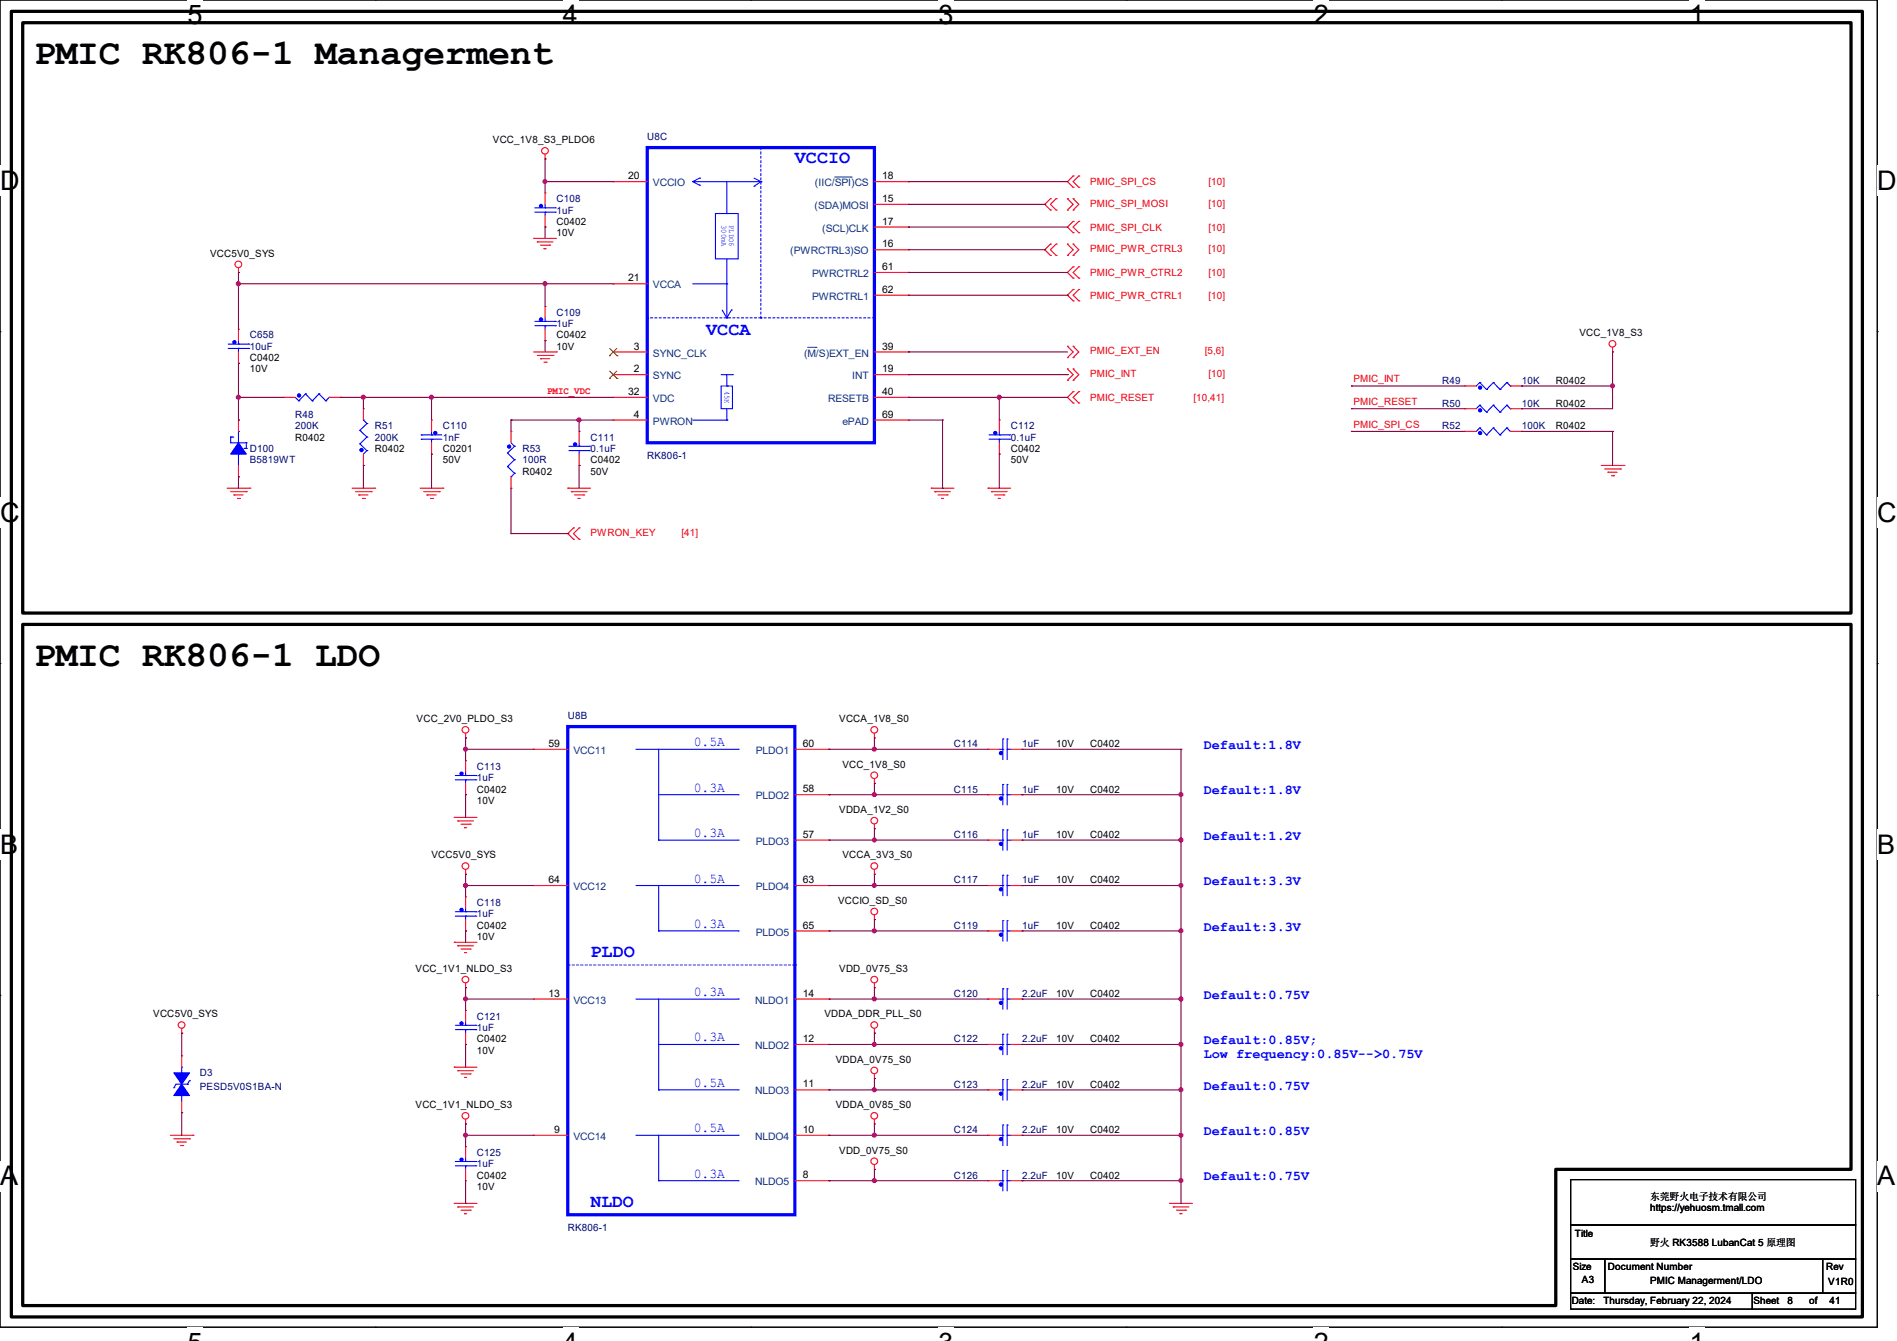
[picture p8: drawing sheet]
<svg xmlns="http://www.w3.org/2000/svg" width="297mm" height="210mm" viewBox="0 0 297 210" stroke-linecap="round" stroke-linejoin="round" font-family="sans-serif">
<path d="M0 0h293.9v207.9h-293.9z" fill="none" stroke="#000" stroke-width=".17"/>
<g fill="#fff">
<path d="M29.4 0h2.3v4.7h-2.3z"/>
<path d="M29.4 207.9h2.3v2.1h-2.3z"/>
</g>
<path d="M58.8 0h.1M58.8 207.9h.1" fill="none" stroke="#000" stroke-width=".17"/>
<g fill="#fff">
<path d="M88.1 0h2.4v4.7h-2.4z"/>
<path d="M88.1 207.9h2.4v2.1h-2.4z"/>
</g>
<path d="M117.6 0h.1M117.6 207.9h.1" fill="none" stroke="#000" stroke-width=".17"/>
<g fill="#fff">
<path d="M146.9 0h2.4v4.7h-2.4z"/>
<path d="M146.9 207.9h2.4v2.1h-2.4z"/>
</g>
<path d="M176.3 0h.1M176.3 207.9h.1" fill="none" stroke="#000" stroke-width=".17"/>
<g fill="#fff">
<path d="M205.7 0h2.4v4.7h-2.4z"/>
<path d="M205.7 207.9h2.4v2.1h-2.4z"/>
</g>
<path d="M235.1 0h.1M235.1 207.9h.1" fill="none" stroke="#000" stroke-width=".17"/>
<g fill="#fff">
<path d="M264.5 0h2.4v4.7h-2.4z"/>
<path d="M264.5 207.9h2.4v2.1h-2.4z"/>
<path d="M0 26h3v4.7h-3z"/>
<path d="M293.9 26h3.1v4.7h-3.1z"/>
<path d="M0 77.9h3v4.7h-3z"/>
<path d="M293.9 77.9h3.1v4.7h-3.1z"/>
</g>
<path d="M0 51.9h.1M293.9 51.9h.1" fill="none" stroke="#000" stroke-width=".17"/>
<g fill="#fff">
<path d="M0 129.9h2.8v4.7h-2.8z"/>
<path d="M293.9 129.9h2.9v4.7h-2.9z"/>
</g>
<path d="M0 103.9h.1M293.9 103.9h.1" fill="none" stroke="#000" stroke-width=".17"/>
<g fill="#fff">
<path d="M0 181.8h2.8v4.8h-2.8z"/>
<path d="M293.8 181.8h3v4.8h-3z"/>
</g>
<path d="M0 155.9h.1M293.9 155.9h.1M245.9 184.7h44.6v7.2h-44.6zM245.9 191.9h44.6v5.3h-44.6zM245.9 197.2h5.3v5.3h-5.3zM251.2 197.2h34.2v5.3h-34.2zM285.4 197.2h5.1v5.3h-5.1zM245.9 202.5h28.5v2.5h-28.5zM274.4 202.5h16.1v2.5h-16.1z" fill="none" stroke="#000" stroke-width=".17"/>
<path d="M1.8 1.8h289.8v204.4h-289.8zM3.6 3.6h286.2v92.4h-286.2zM3.6 97.8h286.2v85.3h-46.2v21.4h-240z" fill="none" stroke="#000" stroke-width=".51"/>
<g fill="none" stroke="#f00" stroke-width=".17">
<path d="M83.6 37.3h.1M83.6 37.3h3.5M84.1 37.9h.1M84.1 37.9h2.5M84.6 38.4h1.5M85.2 38.9h.1M85.2 38.9h.3M85.3 24.9h.1M85.3 30.2h.1M85.3 35.6h.1M85.3 24.2v.7M85.3 30.2v1.8"/>
<path d="M85.3 33.8v1.8M86.1 38.4h.1M96 28.4h.1M96 28.4h5.3M136.9 28.4h5.3M136.9 32h5.3M136.9 39.1h5.3M136.9 35.6h5.3M142.2 28.4h.1M142.2 32h.1M142.2 39.1h.1M142.2 35.6h.1"/>
<path d="M164.5 31.1h.1M164.5 32.9h.1M164.5 38.2h.1M164.5 31.1l-.9 .9 .9 .9M164.5 38.2l-.9 .9 .9 .9M165.4 32.9h.1M165.4 31.1h.1M165.4 38.2h.1M165.4 31.1l-.9 .9 .9 .9M165.4 38.2l-.9 .9 .9 .9M167.1 32.9h.1M167.1 31.1h.1"/>
<path d="M167.1 38.2h.1M167.1 31.1l.9 .9-.9 .9M167.1 38.2l.9 .9-.9 .9M168 32.9h.1M168 31.1h.1M168 38.2h.1M168 27.6h.1M168 29.3h.1M168 34.7h.1M168 36.4h.1M168 27.6l-.9 .8 .9 .9M168 34.7l-.9 .9 .9 .8"/>
<path d="M168 31.1l.9 .9-.9 .9M168 38.2l.9 .9-.9 .9M168.9 29.3h.1M168.9 27.6h.1M168.9 36.4h.1M168.9 34.7h.1M168.9 34.7l-.9 .9 .9 .8M168.9 27.6l-.9 .8 .9 .9M37.3 42.7h.1M37.3 51.6h.1M37.3 56.9h.1M37.3 42v.7"/>
<path d="M37.3 51.6v1.7M37.3 55.1v1.8M83.6 55.1h3.5M84.1 55.7h2.5M84.6 56.2h.1M84.6 56.2h1.5M85.2 56.7h.3M85.3 48h.1M85.3 53.3h.1M85.3 48v1.8M85.3 51.6v1.7M85.5 56.7h.1"/>
<path d="M86.6 55.7h.1M87.1 55.1h.1M96 44.4h.1M96 55.1h.1M96 58.7h.1M96 55.1h5.3M96 44.4h5.3M96 58.7h5.3M136.9 55.1h5.3M136.9 58.7h5.3M136.9 46.2h5.3M136.9 42.7h5.3"/>
<path d="M142.2 58.7h.1M142.2 46.2h.1M142.2 42.7h.1M142.2 55.1h.1M164.5 40h.1M165.4 40h.1M167.1 40h.1M167.1 56h.1M167.1 54.2h.1M167.1 59.6h.1M167.1 57.8h.1M167.1 54.2l.9 .9-.9 .9"/>
<path d="M167.1 57.8l.9 .9-.9 .9M168 40h.1M168 41.8h.1M168 43.6h.1M168 45.3h.1M168 47.1h.1M168 56h.1M168 54.2h.1M168 59.6h.1M168 57.8h.1M168 41.8l-.9 .9 .9 .9M168 45.3l-.9 .9 .9 .9"/>
<path d="M168 54.2l.9 .9-.9 .9M168 57.8l.9 .9-.9 .9M168.9 43.6h.1M168.9 41.8h.1M168.9 47.1h.1M168.9 45.3h.1M168.9 41.8l-.9 .9 .9 .9M168.9 45.3l-.9 .9 .9 .9M252.5 55.1h.1M252.5 54.4v.7M35.6 76.5h3.5M36.1 77h2.5"/>
<path d="M36.6 77.5h.1M36.6 77.5h1.5M37.2 78.1h.3M37.3 74.7h.1M37.3 65.8h.1M37.3 65.8v1.8M37.3 72.9v1.8M37.5 78.1h.1M38.6 77h.1M39.1 76.5h.1M44.4 62.2h.1M44.4 62.2h1.8"/>
<path d="M51.6 62.2h1.7M53.3 62.2h.1M55.1 76.5h3.6M55.7 77h2.4M56.2 77.5h.1M56.2 77.5h1.4M56.7 78.1h.4M56.9 72.9h.1M56.9 64h.1M56.9 64v1.8M56.9 71.1v1.8M57.1 78.1h.1"/>
<path d="M58.1 77h.1M58.7 76.5h.1M65.8 76.5h3.5M66.3 77h2.5M66.8 77.5h.1M66.8 77.5h1.5M67.4 78.1h.3M67.6 65.8h.1M67.6 71.1h.1M67.6 65.8v1.8M67.6 69.3v1.8M67.7 78.1h.1"/>
<path d="M68.8 77h.1M69.3 76.5h.1M80 67.6h.1M80 76.5h.1M80 67.6v1.7M80 74.7v1.8M88.9 76.5h.1M88.9 76.5h3.6M89.5 77h.1M89.5 77h2.4M90 77.5h1.4M90.5 78.1h.1"/>
<path d="M90.5 78.1h.3M90.7 67.6h.1M90.7 72.9h.1M90.7 67.6v1.7M90.7 71.1v1.8M91.4 77.5h.1M96 65.8h.1M96 62.2h.1M96 62.2h5.3M96 65.8h5.3M136.9 62.2h5.3M136.9 65.8h5.3"/>
<path d="M142.2 62.2h.1M142.2 65.8h.1M145.8 76.5h.1M145.8 76.5h3.6M146.3 77h.1M146.3 77h2.5M146.9 77.5h1.4M147.4 78.1h.1M147.4 78.1h.3M148.3 77.5h.1M154.7 76.5h.1M154.7 76.5h3.5"/>
<path d="M155.2 77h.1M155.2 77h2.5M155.7 77.5h1.5M156.3 78.1h.1M156.3 78.1h.3M156.5 65.8h.1M156.5 71.1h.1M156.5 65.8v1.8M156.5 69.3v1.8M157.2 77.5h.1M168 61.3h.1M168 63.1h.1"/>
<path d="M168 61.3l-.9 .9 .9 .9M168.9 63.1h.1M168.9 61.3h.1M168.9 61.3l-.9 .9 .9 .9M229.4 64h.1M229.4 60.5h.1M229.4 67.6h.1M229.4 64h1.7M229.4 60.5h1.7M229.4 67.6h1.7M236.5 64h1.8M236.5 60.5h1.8"/>
<path d="M236.5 67.6h1.8M238.3 64h.1M238.3 60.5h.1M238.3 67.6h.1M250.7 72.9h3.6M251.2 73.4h2.5M251.8 74h.1M251.8 74h1.4M252.3 74.5h.3M252.6 74.5h.1M253.7 73.4h.1M254.3 72.9h.1"/>
<path d="M89.8 84.5h.1M89.8 82.7h.1M89.8 82.7l-.9 .9 .9 .9M90.7 82.7h.1M90.7 84.5h.1M90.7 82.7l-.9 .9 .9 .9M72.9 115.6h.1M72.9 119.1h.1M72.9 114.9v.7M72.9 119.1v1.8M83.6 117.3h.1M83.6 117.3h5.3"/>
<path d="M124.5 117.3h5.3M129.8 117.3h.1M136.9 115.6h.1M136.9 114.9v.7M154.7 117.3h.1M154.7 117.3h1.8M158.2 117.3h1.8M160 117.3h.1M71.1 128h.1M71.1 128h3.6M71.7 128.6h.1M71.7 128.6h2.4"/>
<path d="M72.2 129.1h1.4M72.7 129.6h.1M72.7 129.6h.4M72.9 136.9h.1M72.9 124.5h.1M72.9 122.7v1.8M72.9 136.2v.7M73.6 129.1h.1M83.6 138.7h.1M83.6 138.7h5.3M124.5 138.7h5.3M124.5 124.5h5.3"/>
<path d="M124.5 131.6h5.3M129.8 124.5h.1M129.8 131.6h.1M129.8 138.7h.1M136.9 136.9h.1M136.9 122.7h.1M136.9 129.8h.1M136.9 122v.7M136.9 129.1v.7M136.9 136.2v.7M154.7 124.5h.1M154.7 131.6h.1"/>
<path d="M154.7 138.7h.1M154.7 138.7h1.8M154.7 124.5h1.8M154.7 131.6h1.8M158.2 138.7h1.8M158.2 124.5h1.8M158.2 131.6h1.8M160 124.5h.1M160 131.6h.1M160 138.7h.1M71.1 147.6h.1M71.1 147.6h3.6"/>
<path d="M71.7 148.1h.1M71.7 148.1h2.4M72.2 148.6h1.4M72.7 149.2h.1M72.7 149.2h.4M72.9 154.7h.1M72.9 158.2h.1M72.9 140.5h.1M72.9 145.8h.1M72.9 140.5v1.7M72.9 144v1.8M72.9 154v.7"/>
<path d="M72.9 158.2v1.8M73.6 148.6h.1M83.6 156.5h.1M83.6 156.5h5.3M124.5 145.8h5.3M124.5 156.5h5.3M129.8 145.8h.1M129.8 156.5h.1M136.9 144h.1M136.9 154.7h.1M136.9 143.3v.7M136.9 154v.7"/>
<path d="M154.7 156.5h.1M154.7 145.8h.1M154.7 145.8h1.8M154.7 156.5h1.8M158.2 145.8h1.8M158.2 156.5h1.8M160 156.5h.1M160 145.8h.1M26.7 177.8h3.5M27.2 178.4h2.5M27.7 178.9h.1M27.7 178.9h1.5"/>
<path d="M28.3 179.4h.3M28.4 161.8h.1M28.4 174.2h.1M28.4 165.4h.1M28.4 161.1v.7M28.4 165.4v1.7M28.4 172.5v1.7M28.6 179.4h.1M29.7 178.4h.1M30.2 177.8h.1M71.1 167.1h.1M71.1 167.1h3.6"/>
<path d="M71.7 167.7h.1M71.7 167.7h2.4M72.2 168.2h1.4M72.7 168.7h.1M72.7 168.7h.4M72.9 176h.1M72.9 179.6h.1M72.9 163.6h.1M72.9 161.8v1.8M72.9 175.3v.7M72.9 179.6v1.8M73.6 168.2h.1"/>
<path d="M83.6 177.8h.1M83.6 177.8h5.3M124.5 177.8h5.3M124.5 163.6h5.3M124.5 170.7h5.3M129.8 163.6h.1M129.8 170.7h.1M129.8 177.8h.1M136.9 168.9h.1M136.9 176h.1M136.9 161.8h.1M136.9 161.1v.7"/>
<path d="M136.9 168.2v.7M136.9 175.3v.7M154.7 163.6h.1M154.7 177.8h.1M154.7 170.7h.1M154.7 177.8h1.8M154.7 163.6h1.8M154.7 170.7h1.8M158.2 177.8h1.8M158.2 163.6h1.8M158.2 170.7h1.8M160 163.6h.1"/>
<path d="M160 177.8h.1M160 170.7h.1M71.1 188.5h.1M71.1 188.5h3.6M71.7 189h.1M71.7 189h2.4M72.2 189.5h1.4M72.7 190.1h.1M72.7 190.1h.4M72.9 184.9h.1M72.9 183.1v1.8M73.6 189.5h.1"/>
<path d="M124.5 184.9h5.3M129.8 184.9h.1M136.9 183.1h.1M136.9 182.4v.7M154.7 184.9h.1M154.7 184.9h1.8M158.2 184.9h1.8M160 184.9h.1M183.1 188.5h.1M183.1 188.5h3.6M183.7 189h.1M183.7 189h2.4"/>
<path d="M184.2 189.5h1.4M184.7 190.1h.1M184.7 190.1h.4M185.6 189.5h.1"/>
<circle cx="85.3" cy="23.6" r=".52"/>
<circle cx="37.3" cy="41.4" r=".52"/>
<circle cx="252.5" cy="53.8" r=".52"/>
<circle cx="72.9" cy="114.3" r=".52"/>
<circle cx="136.9" cy="114.3" r=".52"/>
<circle cx="72.9" cy="135.6" r=".52"/>
<circle cx="136.9" cy="121.4" r=".52"/>
<circle cx="136.9" cy="135.6" r=".52"/>
<circle cx="136.9" cy="128.5" r=".52"/>
<circle cx="72.9" cy="153.4" r=".52"/>
<circle cx="136.9" cy="142.7" r=".52"/>
<circle cx="136.9" cy="153.4" r=".52"/>
<circle cx="28.4" cy="160.5" r=".52"/>
<circle cx="72.9" cy="174.8" r=".52"/>
<circle cx="136.9" cy="167.6" r=".52"/>
<circle cx="136.9" cy="174.8" r=".52"/>
<circle cx="136.9" cy="160.5" r=".52"/>
<circle cx="136.9" cy="181.9" r=".52"/>
</g>
<g fill="none" stroke="#00f" stroke-width=".17">
<path d="M83.7 33.2h3.3M83.7 32.6h3.3M85.3 33.2h.1M85.3 32.6h.1M85.3 32v.6M85.3 33.2v.6M87 33.2h.1M87 32.6h.1M108.5 28.4h10.6M108.5 28.4l1 .6M109.5 29h.1M109.5 27.9h.1"/>
<path d="M109.5 27.9l-1 .5M112 33.4h3.6v7.2h-3.6zM113.8 33.4h.1M113.8 28.4v5M118.1 29.2h.1M118.1 27.9l1 .5M119.1 28.4h.1M119.1 28.4l-1 .8M35.7 54.6h3.2M35.7 53.9h3.2M37.3 54.6h.1M37.3 53.9h.1"/>
<path d="M37.3 53.3v.6M37.3 54.6v.5M38.9 54.6h.1M38.9 53.9h.1M83.7 51h3.3M83.7 50.3h3.3M85.3 51h.1M85.3 50.3h.1M85.3 49.8v.5M85.3 51v.6M87 51h.1M87 50.3h.1"/>
<path d="M108.5 44.4h5.3M112.9 58.7h1.8M113.1 48.6l.7 1.2M113.8 44.4h.1M113.8 49.8h.1M113.8 40.6v9.2M113.8 58.7v1.8M114.5 48.6h.1M114.5 48.6l-.7 1.2M114.7 58.7h.1M231.7 59.9h.1M231.7 59.9l-.6 .6"/>
<path d="M231.7 59.9l1 1.1M233.8 59.9h.1M233.8 59.9l-1.1 1.1M233.8 59.9l1.1 1.1M235.9 59.9h.1M235.9 59.9l-1 1.1M235.9 59.9l.6 .6M36.1 68.5h.1M36.1 68.5v.8h2.5M36.1 68.5h.3M36.4 68.5h.1M37.3 71.1h.1"/>
<path d="M37.3 67.6h.1M37.3 67.6v1.7M37.3 71.1v1.8M38.2 70.2h.1M38.2 70.2h.4M38.6 69.3h.1M38.6 70.2h.1M38.6 69.3v.9M46.2 62.2l.6 .6M46.8 62.8h.1M47.8 61.7h.1M47.8 61.7l-1 1.1"/>
<path d="M47.8 61.7l1.1 1.1M48.9 62.8h.1M50 61.7h.1M50 61.7l-1.1 1.1M50 61.7l1 1.1M51 62.8h.1M51.6 62.2h.1M51.6 62.2l-.6 .6M56.3 69.5h.1M56.3 67.4h.1M56.3 69.5l1.1 1.1M56.3 67.4l1.1 1.1"/>
<path d="M56.9 65.8h.1M56.9 65.8l.5 .5M57.4 70.6h.1M57.4 68.5h.1M57.4 66.3h.1M57.4 70.6l-.5 .5M57.4 68.5l-1.1 1M57.4 66.3l-1.1 1.1M66 68.8h.1M66 68.1h.1M66 68.8h3.2M66 68.1h3.2"/>
<path d="M67.6 68.8h.1M67.6 68.1h.1M67.6 67.6v.5M67.6 68.8v.5M79.5 71h.1M79.5 73.1h.1M79.5 71l1.1 1M79.5 73.1l1.1 1M80 74.7h.1M80 69.3l.6 .6M80.6 69.9h.1M80.6 72h.1"/>
<path d="M80.6 74.1h.1M80.6 69.9l-1.1 1.1M80.6 72l-1.1 1.1M80.6 74.1l-.6 .6M89.1 70.6h3.2M89.1 69.9h3.2M90.7 70.6h.1M90.7 69.9h.1M90.7 69.3v.6M90.7 70.6v.5M92.3 70.6h.1M92.3 69.9h.1"/>
<path d="M108.5 65.8h5.3M112.9 60.5h1.8v3.5h-1.8zM113.8 60.5h.1M113.8 65.8h.1M113.8 64v1.8M154.9 68.8h3.2M154.9 68.1h3.2M156.5 68.8h.1M156.5 68.1h.1M156.5 67.6v.5M156.5 68.8v.5M158.1 68.8h.1"/>
<path d="M158.1 68.1h.1M231.7 63.5h.1M231.7 67h.1M231.7 63.5l-.6 .5M231.7 63.5l1 1.1M231.7 67l-.6 .6M231.7 67l1 1.1M232.7 64.6h.1M232.7 61h.1M232.7 68.1h.1M233.8 63.5h.1M233.8 67h.1"/>
<path d="M233.8 63.5l-1.1 1.1M233.8 63.5l1.1 1.1M233.8 67l-1.1 1.1M233.8 67l1.1 1.1M234.9 64.6h.1M234.9 61h.1M234.9 68.1h.1M235.9 63.5h.1M235.9 67h.1M235.9 63.5l-1 1.1M235.9 63.5l.6 .5M235.9 67l-1 1.1"/>
<path d="M235.9 67l.6 .6M236.5 64h.1M236.5 60.5h.1M236.5 67.6h.1M99.6 117.3h16M103.1 117.3v14.3M115.6 117.3h.1M156.5 117.3h.5M157 115.7h.1M157 117.3h.1M157 115.7v3.3M157.7 115.7h.1"/>
<path d="M157.7 117.3h.1M157.7 117.3h.5M157.7 115.7v3.3M71.3 122.1h3.2M71.3 121.5h3.2M72.9 122.1h.1M72.9 121.5h.1M72.9 120.9v.6M72.9 122.1v.6M74.5 122.1h.1M74.5 121.5h.1M99.6 138.7h16"/>
<path d="M103.1 131.6h.1M103.1 138.7v7.1M103.1 131.6h12.5M103.1 124.5h12.5M115.6 131.6h.1M115.6 124.5h.1M115.6 138.7h.1M156.5 131.6h.5M156.5 124.5h.5M156.5 138.7h.5M157 122.9h.1M157 124.5h.1"/>
<path d="M157 130h.1M157 131.6h.1M157 137.1h.1M157 138.7h.1M157 122.9v3.2M157 130v3.2M157 137.1v3.2M157.7 122.9h.1M157.7 124.5h.1M157.7 130h.1M157.7 131.6h.1M157.7 137.1h.1"/>
<path d="M157.7 138.7h.1M157.7 131.6h.5M157.7 124.5h.5M157.7 138.7h.5M157.7 122.9v3.2M157.7 130v3.2M157.7 137.1v3.2M71.3 143.5h3.2M71.3 142.8h3.2M72.9 143.5h.1M72.9 142.8h.1M72.9 142.2v.6"/>
<path d="M72.9 143.5v.5M74.5 143.5h.1M74.5 142.8h.1M99.6 156.5h16M103.1 145.8h.1M103.1 156.5v14.2M103.1 145.8h12.5M115.6 145.8h.1M115.6 156.5h.1M156.5 145.8h.5M156.5 156.5h.5M157 154.9h.1"/>
<path d="M157 156.5h.1M157 144.2h.1M157 145.8h.1M157 144.2v3.2M157 154.9v3.2M157.7 154.9h.1M157.7 156.5h.1M157.7 144.2h.1M157.7 145.8h.1M157.7 145.8h.5M157.7 156.5h.5M157.7 144.2v3.2"/>
<path d="M157.7 154.9v3.2M27.2 170.3h.1M28.4 167.1h.1M28.4 171.6h.1M28.4 167.1v.9M28.4 171.6v.9M29.3 169.8h.1M29.3 169.8h-1.7l-.4 .5M29.7 169.2h.1M29.7 169.2l-.4 .6M71.3 161.2h3.2M71.3 160.6h3.2"/>
<path d="M72.9 161.2h.1M72.9 160.6h.1M72.9 160v.6M72.9 161.2v.6M74.5 161.2h.1M74.5 160.6h.1M99.6 177.8h16M103.1 170.7h.1M103.1 177.8v7.1M103.1 170.7h12.5M103.1 163.6h12.5M115.6 177.8h.1"/>
<path d="M115.6 170.7h.1M115.6 163.6h.1M156.5 177.8h.5M156.5 170.7h.5M156.5 163.6h.5M157 162h.1M157 163.6h.1M157 176.2h.1M157 177.8h.1M157 169.1h.1M157 170.7h.1M157 162v3.2"/>
<path d="M157 169.1v3.2M157 176.2v3.2M157.7 162h.1M157.7 163.6h.1M157.7 176.2h.1M157.7 177.8h.1M157.7 169.1h.1M157.7 170.7h.1M157.7 177.8h.5M157.7 170.7h.5M157.7 163.6h.5M157.7 162v3.2"/>
<path d="M157.7 169.1v3.2M157.7 176.2v3.2M71.3 182.6h3.2M71.3 181.9h3.2M72.9 182.6h.1M72.9 181.9h.1M72.9 181.4v.5M72.9 182.6v.5M74.5 182.6h.1M74.5 181.9h.1M103.1 184.9h.1M103.1 184.9h12.5"/>
<path d="M115.6 184.9h.1M156.5 184.9h.5M157 183.3h.1M157 184.9h.1M157 183.3v3.2M157.7 183.3h.1M157.7 184.9h.1M157.7 184.9h.5M157.7 183.3v3.2"/>
</g>
<g fill="#00f" stroke="#00f" stroke-width=".17">
<path d="M28.4 169.8l1.3 1.8h-2.5z" fill-rule="evenodd"/>
<path d="M27.2 168h2.5l-1.3 1.8z" fill-rule="evenodd"/>
<path d="M37.3 69.3l1.3 1.8h-2.5z" fill-rule="evenodd"/>
<circle cx="68.2" cy="67.8" r=".25"/>
<circle cx="84.7" cy="32.3" r=".25"/>
<circle cx="231.7" cy="64.3" r=".25"/>
<circle cx="156.7" cy="157.1" r=".25"/>
<circle cx="72.3" cy="181.6" r=".25"/>
<circle cx="156.7" cy="164.2" r=".25"/>
<circle cx="72.3" cy="160.3" r=".25"/>
<circle cx="36.7" cy="53.6" r=".25"/>
<circle cx="156.7" cy="125.1" r=".25"/>
<circle cx="156.7" cy="117.9" r=".25"/>
<circle cx="156.7" cy="185.5" r=".25"/>
<circle cx="156.7" cy="146.4" r=".25"/>
<circle cx="79.7" cy="69.9" r=".25"/>
<circle cx="155.8" cy="67.8" r=".25"/>
<circle cx="46.8" cy="61.9" r=".25"/>
<circle cx="156.7" cy="132.2" r=".25"/>
<circle cx="231.7" cy="60.7" r=".25"/>
<circle cx="72.3" cy="121.2" r=".25"/>
<circle cx="72.3" cy="142.5" r=".25"/>
<circle cx="84.7" cy="50" r=".25"/>
<circle cx="156.7" cy="178.4" r=".25"/>
<circle cx="56.6" cy="70.5" r=".25"/>
<circle cx="156.7" cy="139.3" r=".25"/>
<circle cx="90" cy="69.6" r=".25"/>
<circle cx="231.7" cy="67.8" r=".25"/>
<circle cx="156.7" cy="171.3" r=".25"/>
</g>
<path d="M101.3 23.1h35.6v46.2h-35.6zM88.9 113.8h35.6v76.4h-35.6z" fill="none" stroke="#00f" stroke-width=".51"/>
<path d="M119.1 23.1v26.7M101.3 49.8h.1M119.1 49.8h.1M119.1 49.8h-17.8M136.9 49.8h-17.8M88.9 151.1h35.6M124.5 151.1h.1" fill="none" stroke="#00f" stroke-width=".17" stroke-dasharray=".3 .3"/>
<path d="M130.7 27.7h2.6M133.3 27.7h.1M126.4 54.4h1.4M127.8 54.4h.1" fill="none" stroke="#004080" stroke-width=".16"/>
<path d="M95.4 55.7h.1M95.4 59.3h.1M95.5 54.6l1.1 1.1M95.5 58.1l1.1 1.2M96.6 54.6l-1.2 1.1M96.6 58.1l-1.2 1.2M96.6 55.7h.1M96.6 59.3h.1" fill="none" stroke="#804000" stroke-width=".16"/>
<g fill="none" stroke="#800040" stroke-width=".17">
<path d="M85.3 35.6h.1M85.3 28.4h.1M85.3 24.9h.1M85.3 28.4h10.7M85.3 24.9v5.3M85.3 35.6v1.7M142.2 35.6h.1M142.2 28.4h.1M142.2 35.6h24.9M142.2 39.1h21.4M142.2 32h21.4M142.2 28.4h24.9"/>
<path d="M163.6 39.1h.1M163.6 32h.1M37.3 42.7h.1M37.3 44.4h.1M37.3 56.9h.1M37.3 42.7v8.9M37.3 56.9v8.9M37.3 44.4h58.7M85.3 44.4h.1M85.3 53.3h.1M85.3 44.4v3.6M85.3 53.3v1.8"/>
<path d="M142.2 42.7h.1M142.2 55.1h.1M142.2 58.7h24.9M142.2 42.7h24.9M142.2 46.2h24.9M142.2 55.1h24.9M167.1 58.7h.1M167.1 46.2h.1M252.5 55.1h.1M252.5 55.1v8.9h-14.2M37.3 74.7h.1M37.3 62.2h.1"/>
<path d="M37.3 65.8h.1M37.3 62.2h7.1M37.3 74.7v1.8M53.3 62.2h42.7M56.9 72.9h.1M56.9 62.2h.1M56.9 62.2v1.8M56.9 72.9v3.6M67.6 62.2h.1M67.6 71.1h.1M67.6 62.2v3.6M67.6 71.1v5.4"/>
<path d="M80 65.8h.1M80 65.8h16M80 65.8v1.8M80 76.5v7.1M90.7 65.8h.1M90.7 72.9h.1M90.7 65.8v1.8M90.7 72.9v3.6M142.2 62.2h.1M142.2 62.2h24.9M142.2 65.8h5.4M147.6 65.8h.1"/>
<path d="M147.6 76.5h.1M147.6 65.8v10.7M156.5 71.1h.1M156.5 62.2h.1M156.5 62.2v3.6M156.5 71.1v5.4M211.6 60.5h.1M211.6 64h.1M211.6 67.6h.1M211.6 64h17.8M211.6 60.5h17.8M211.6 67.6h17.8"/>
<path d="M238.3 64h.1M238.3 60.5h.1M238.3 67.6h.1M238.3 60.5h14.2M238.3 67.6h14.2M252.5 60.5h.1M252.5 67.6h.1M252.5 67.6v5.3M80 83.6h.1M80 83.6h8.9M88.9 83.6h.1M72.9 115.6h.1"/>
<path d="M72.9 117.3h.1M72.9 117.3h10.7M72.9 115.6v3.5M129.8 117.3h.1M129.8 117.3h24.9M136.9 115.6h.1M136.9 117.3h.1M136.9 115.6v1.7M160 117.3h24.9M184.9 117.3h.1M184.9 117.3v71.2M72.9 124.5h.1"/>
<path d="M72.9 136.9h.1M72.9 138.7h.1M72.9 138.7h10.7M72.9 124.5v3.5M72.9 136.9v3.6M129.8 124.5h.1M129.8 131.6h.1M129.8 138.7h.1M129.8 124.5h24.9M129.8 131.6h24.9M129.8 138.7h24.9M136.9 129.8h.1"/>
<path d="M136.9 124.5h.1M136.9 131.6h.1M136.9 138.7h.1M136.9 136.9h.1M136.9 122.7h.1M136.9 122.7v1.8M136.9 129.8v1.8M136.9 136.9v1.8M160 124.5h.1M160 131.6h.1M160 138.7h.1M160 124.5h24.9"/>
<path d="M160 131.6h24.9M160 138.7h24.9M184.9 124.5h.1M184.9 131.6h.1M184.9 138.7h.1M72.9 145.8h.1M72.9 154.7h.1M72.9 156.5h.1M72.9 156.5h10.7M72.9 145.8v1.8M72.9 154.7v3.5M129.8 145.8h.1"/>
<path d="M129.8 156.5h.1M129.8 145.8h24.9M129.8 156.5h24.9M136.9 154.7h.1M136.9 145.8h.1M136.9 156.5h.1M136.9 144h.1M136.9 144v1.8M136.9 154.7v1.8M160 145.8h.1M160 156.5h.1M160 145.8h24.9"/>
<path d="M160 156.5h24.9M184.9 145.8h.1M184.9 156.5h.1M28.4 174.2h.1M28.4 161.8h.1M28.4 161.8v3.6M28.4 174.2v3.6M72.9 163.6h.1M72.9 176h.1M72.9 177.8h.1M72.9 177.8h10.7M72.9 163.6v3.5"/>
<path d="M72.9 176v3.6M129.8 163.6h.1M129.8 170.7h.1M129.8 177.8h.1M129.8 170.7h24.9M129.8 177.8h24.9M129.8 163.6h24.9M136.9 177.8h.1M136.9 168.9h.1M136.9 170.7h.1M136.9 176h.1M136.9 161.8h.1"/>
<path d="M136.9 163.6h.1M136.9 161.8v1.8M136.9 168.9v1.8M136.9 176v1.8M160 170.7h.1M160 177.8h.1M160 163.6h.1M160 170.7h24.9M160 177.8h24.9M160 163.6h24.9M184.9 163.6h.1M184.9 170.7h.1"/>
<path d="M184.9 177.8h.1M72.9 188.5h.1M72.9 184.9v3.6M129.8 184.9h.1M129.8 184.9h24.9M136.9 184.9h.1M136.9 183.1h.1M136.9 183.1v1.8M160 184.9h.1M160 184.9h24.9M184.9 188.5h.1M184.9 184.9h.1"/>
</g>
<g fill="#f0f" stroke="#f0f" stroke-width=".17">
<circle cx="156.4" cy="62.2" r=".32"/>
<circle cx="85.3" cy="44.4" r=".32"/>
<circle cx="37.3" cy="44.4" r=".32"/>
<circle cx="85.3" cy="28.4" r=".32"/>
<circle cx="184.9" cy="170.7" r=".32"/>
<circle cx="136.9" cy="184.9" r=".32"/>
<circle cx="136.9" cy="177.8" r=".32"/>
<circle cx="136.9" cy="170.7" r=".32"/>
<circle cx="136.9" cy="117.3" r=".32"/>
<circle cx="136.9" cy="124.4" r=".32"/>
<circle cx="136.9" cy="131.6" r=".32"/>
<circle cx="136.9" cy="138.7" r=".32"/>
<circle cx="136.9" cy="145.8" r=".32"/>
<circle cx="136.9" cy="156.4" r=".32"/>
<circle cx="184.9" cy="138.7" r=".32"/>
<circle cx="184.9" cy="163.6" r=".32"/>
<circle cx="72.9" cy="117.3" r=".32"/>
<circle cx="72.9" cy="138.7" r=".32"/>
<circle cx="72.9" cy="156.4" r=".32"/>
<circle cx="72.9" cy="177.8" r=".32"/>
<circle cx="136.9" cy="163.6" r=".32"/>
<circle cx="90.7" cy="65.8" r=".32"/>
<circle cx="67.5" cy="62.2" r=".32"/>
<circle cx="252.5" cy="60.4" r=".32"/>
<circle cx="184.9" cy="124.4" r=".32"/>
<circle cx="184.9" cy="131.6" r=".32"/>
<circle cx="184.9" cy="145.8" r=".32"/>
<circle cx="184.9" cy="156.4" r=".32"/>
<circle cx="184.9" cy="177.8" r=".32"/>
<circle cx="184.9" cy="184.9" r=".32"/>
<circle cx="56.9" cy="62.2" r=".32"/>
<circle cx="37.3" cy="62.2" r=".32"/>
</g>
<g font-size="5.7">
<text x="5.3" y="10">PMIC RK806-1 Managerment</text>
<text x="5.3" y="104.3">PMIC RK806-1 LDO</text>
</g>
<g font-size="4.2">
<text x="29.4" y="3.8">5</text>
<text x="88.1" y="3.8">4</text>
<text x="146.9" y="3.8">3</text>
<text x="205.7" y="3.8">2</text>
<text x="264.5" y="3.8">1</text>
<text x="0" y="29.8">D</text>
<text x="293.9" y="29.8">D</text>
<text x="0" y="81.7">C</text>
<text x="293.9" y="81.7">C</text>
<text x="0" y="133.7">B</text>
<text x="293.9" y="133.7">B</text>
<text x="0" y="185.6">A</text>
<text x="293.9" y="185.6">A</text>
</g>
<g font-size="2.8" fill="#00f">
<text x="124.5" y="25.5">VCCIO</text>
<text x="110.6" y="52.5">VCCA</text>
<text x="92.5" y="149.9">PLDO</text>
<text x="92.5" y="189.1">NLDO</text>
</g>
<g font-size="2.1" fill="#00f">
<text x="108.6" y="116.9">0.5A</text>
<text x="188.5" y="117.3">Default:1.8V</text>
<text x="108.6" y="124">0.3A</text>
<text x="188.5" y="124.4">Default:1.8V</text>
<text x="108.6" y="131.1">0.3A</text>
<text x="188.5" y="131.5">Default:1.2V</text>
<text x="108.6" y="138.2">0.5A</text>
<text x="188.5" y="138.6">Default:3.3V</text>
<text x="108.6" y="145.3">0.3A</text>
<text x="188.5" y="145.8">Default:3.3V</text>
<text x="108.6" y="156">0.3A</text>
<text x="188.5" y="156.4">Default:0.75V</text>
<text x="108.6" y="163.1">0.3A</text>
<text x="188.5" y="163.5">Default:0.85V;</text>
<text x="188.5" y="165.7">Low frequency:0.85V--&gt;0.75V</text>
<text x="108.6" y="170.2">0.5A</text>
<text x="188.5" y="170.6">Default:0.75V</text>
<text x="108.6" y="177.3">0.5A</text>
<text x="188.5" y="177.8">Default:0.85V</text>
<text x="108.6" y="184.4">0.3A</text>
<text x="188.5" y="184.9">Default:0.75V</text>
</g>
<g font-size="1.6">
<text x="77.2" y="22.4">VCC_1V8_S3_PLDO6</text>
<text x="98.3" y="28.1">20</text>
<text x="138.1" y="28.1">18</text>
<text x="87.1" y="35.2">C0402</text>
<text x="138.1" y="31.6">15</text>
<text x="138.1" y="35.2">17</text>
<text x="32.9" y="40.2">VCC5V0_SYS</text>
<text x="87.1" y="37">10V</text>
<text x="138.1" y="38.7">16</text>
<text x="98.3" y="44.1">21</text>
<text x="138.1" y="45.8">62</text>
<text x="138.1" y="42.3">61</text>
<text x="87.1" y="53">C0402</text>
<text x="247.3" y="52.7">VCC_1V8_S3</text>
<text x="39.1" y="56.6">C0402</text>
<text x="39.1" y="58.3">10V</text>
<text x="87.1" y="54.8">10V</text>
<text x="99.2" y="54.7">3</text>
<text x="99.2" y="58.3">2</text>
<text x="138.1" y="58.3">19</text>
<text x="138.1" y="54.7">39</text>
<text x="98.3" y="61.8">32</text>
<text x="99.2" y="65.4">4</text>
<text x="138.1" y="61.8">40</text>
<text x="138.1" y="65.4">69</text>
<text x="243.6" y="63.7">R0402</text>
<text x="243.6" y="60.1">R0402</text>
<text x="46.2" y="69">R0402</text>
<text x="58.7" y="70.8">R0402</text>
<text x="69.3" y="70.8">C0201</text>
<text x="158.2" y="70.8">C0402</text>
<text x="243.6" y="67.2">R0402</text>
<text x="69.3" y="72.6">50V</text>
<text x="81.8" y="74.3">R0402</text>
<text x="92.5" y="72.6">C0402</text>
<text x="92.5" y="74.3">50V</text>
<text x="158.2" y="72.6">50V</text>
<text x="65.2" y="113.1">VCC_2V0_PLDO_S3</text>
<text x="131.4" y="113.1">VCCA_1V8_S0</text>
<text x="85.9" y="117">59</text>
<text x="125.7" y="117">60</text>
<text x="165.4" y="117">10V</text>
<text x="170.7" y="117">C0402</text>
<text x="74.7" y="124.1">C0402</text>
<text x="74.7" y="125.9">10V</text>
<text x="125.7" y="124.1">58</text>
<text x="131.9" y="120.2">VCC_1V8_S0</text>
<text x="165.4" y="124.1">10V</text>
<text x="170.7" y="124.1">C0402</text>
<text x="125.7" y="131.2">57</text>
<text x="131.4" y="127.3">VDDA_1V2_S0</text>
<text x="165.4" y="131.2">10V</text>
<text x="170.7" y="131.2">C0402</text>
<text x="67.6" y="134.4">VCC5V0_SYS</text>
<text x="131.9" y="134.4">VCCA_3V3_S0</text>
<text x="85.9" y="138.3">64</text>
<text x="125.7" y="138.3">63</text>
<text x="131.2" y="141.6">VCCIO_SD_S0</text>
<text x="165.4" y="138.3">10V</text>
<text x="170.7" y="138.3">C0402</text>
<text x="74.7" y="145.5">C0402</text>
<text x="74.7" y="147.2">10V</text>
<text x="125.7" y="145.4">65</text>
<text x="165.4" y="145.5">10V</text>
<text x="170.7" y="145.5">C0402</text>
<text x="65.1" y="152.2">VCC_1V1_NLDO_S3</text>
<text x="131.4" y="152.2">VDD_0V75_S3</text>
<text x="24" y="159.3">VCC5V0_SYS</text>
<text x="85.9" y="156.1">13</text>
<text x="125.7" y="156.1">14</text>
<text x="129.1" y="159.3">VDDA_DDR_PLL_S0</text>
<text x="165.4" y="156.1">10V</text>
<text x="170.7" y="156.1">C0402</text>
<text x="74.7" y="163.2">C0402</text>
<text x="74.7" y="165">10V</text>
<text x="125.7" y="163.2">12</text>
<text x="130.9" y="166.5">VDDA_0V75_S0</text>
<text x="165.4" y="163.2">10V</text>
<text x="170.7" y="163.2">C0402</text>
<text x="65.1" y="173.6">VCC_1V1_NLDO_S3</text>
<text x="125.7" y="170.3">11</text>
<text x="130.9" y="173.6">VDDA_0V85_S0</text>
<text x="165.4" y="170.3">10V</text>
<text x="170.7" y="170.3">C0402</text>
<text x="86.8" y="177.4">9</text>
<text x="125.7" y="177.4">10</text>
<text x="165.4" y="177.5">10V</text>
<text x="170.7" y="177.5">C0402</text>
<text x="74.7" y="184.6">C0402</text>
<text x="125.7" y="184.5">8</text>
<text x="131.4" y="180.7">VDD_0V75_S0</text>
<text x="165.4" y="184.6">10V</text>
<text x="170.7" y="184.6">C0402</text>
<text x="74.7" y="186.3">10V</text>
<text x="258.4" y="188">东莞野火电子技术有限公司</text>
<text x="258.4" y="189.7">https://yehuosm.tmall.com</text>
<text x="246.6" y="193.8">Title</text>
<text x="258.4" y="195.1">野火 RK3588 LubanCat 5 原理图</text>
<text x="246.3" y="199">Size</text>
<text x="247.7" y="200.9">A3</text>
<text x="251.8" y="199">Document Number</text>
<text x="258.4" y="201.1">PMIC Managerment/LDO</text>
<text x="285.9" y="199">Rev</text>
<text x="286.3" y="201.3">V1R0</text>
<text x="246.1" y="204.3">Date:</text>
<text x="251" y="204.3">Thursday, February 22, 2024</text>
<text x="274.5" y="204.3">Sheet</text>
<text x="279.9" y="204.3">8</text>
<text x="283.3" y="204.3">of</text>
<text x="286.4" y="204.3">41</text>
</g>
<g font-size="1.6" fill="#000080">
<text x="101.3" y="21.9">U8C</text>
<text x="87.1" y="31.7">C108</text>
<text x="87.1" y="33.4">1uF</text>
<text x="39.1" y="53">C658</text>
<text x="87.1" y="49.4">C109</text>
<text x="87.1" y="51.2">1uF</text>
<text x="39.1" y="54.8">10uF</text>
<text x="46.2" y="65.4">R48</text>
<text x="225.8" y="63.7">R50</text>
<text x="225.8" y="60.1">R49</text>
<text x="238.2" y="63.7">10K</text>
<text x="238.2" y="60.1">10K</text>
<text x="39.1" y="70.8">D100</text>
<text x="46.2" y="67.2">200K</text>
<text x="58.7" y="67.2">R51</text>
<text x="58.7" y="69">200K</text>
<text x="69.3" y="67.2">C110</text>
<text x="69.3" y="69">1nF</text>
<text x="81.8" y="70.8">R53</text>
<text x="92.5" y="69">C111</text>
<text x="92.5" y="70.8">0.1uF</text>
<text x="101.3" y="71.8">RK806-1</text>
<text x="158.2" y="67.2">C112</text>
<text x="158.2" y="69">0.1uF</text>
<text x="225.8" y="67.2">R52</text>
<text x="238.2" y="67.2">100K</text>
<text x="39.1" y="72.6">B5819WT</text>
<text x="81.8" y="72.6">100R</text>
<text x="88.9" y="112.6">U8B</text>
<text x="149.4" y="117">C114</text>
<text x="160" y="117">1uF</text>
<text x="74.7" y="120.6">C113</text>
<text x="74.7" y="122.3">1uF</text>
<text x="149.4" y="124.1">C115</text>
<text x="160" y="124.1">1uF</text>
<text x="149.4" y="131.2">C116</text>
<text x="160" y="131.2">1uF</text>
<text x="74.7" y="141.9">C118</text>
<text x="74.7" y="143.7">1uF</text>
<text x="149.4" y="138.3">C117</text>
<text x="160" y="138.3">1uF</text>
<text x="149.4" y="145.5">C119</text>
<text x="160" y="145.5">1uF</text>
<text x="74.7" y="159.7">C121</text>
<text x="74.7" y="161.5">1uF</text>
<text x="149.4" y="156.1">C120</text>
<text x="160" y="156.1">2.2uF</text>
<text x="149.4" y="163.2">C122</text>
<text x="160" y="163.2">2.2uF</text>
<text x="31.3" y="168.6">D3</text>
<text x="31.3" y="170.7">PESD5V0S1BA-N</text>
<text x="149.4" y="170.3">C123</text>
<text x="160" y="170.3">2.2uF</text>
<text x="149.4" y="177.5">C124</text>
<text x="160" y="177.5">2.2uF</text>
<text x="74.7" y="181">C125</text>
<text x="74.7" y="182.8">1uF</text>
<text x="149.4" y="184.6">C126</text>
<text x="160" y="184.6">2.2uF</text>
<text x="88.9" y="192.7">RK806-1</text>
</g>
<g font-size="1.6" fill="#004080">
<text x="102.2" y="29.2">VCCIO</text>
<text x="127.6" y="29.2">(IIC/SPI)CS</text>
<text x="127.5" y="32.7">(SDA)MOSI</text>
<text x="123.7" y="39.8">(PWRCTRL3)SO</text>
<text x="128.7" y="36.3">(SCL)CLK</text>
<text x="102.2" y="45.2">VCCA</text>
<text x="127.2" y="46.9">PWRCTRL1</text>
<text x="127.2" y="43.4">PWRCTRL2</text>
<text x="102.2" y="55.8">SYNC_CLK</text>
<text x="102.2" y="59.4">SYNC</text>
<text x="125.9" y="55.8">(M/S)EXT_EN</text>
<text x="133.4" y="59.4">INT</text>
<text x="102.2" y="63">VDC</text>
<text x="129.7" y="63">RESETB</text>
<text x="102.2" y="66.5">PWRON</text>
<text x="131.9" y="66.5">ePAD</text>
<text x="89.8" y="118.1">VCC11</text>
<text x="118.3" y="118.1">PLDO1</text>
<text x="118.3" y="125.2">PLDO2</text>
<text x="118.3" y="132.3">PLDO3</text>
<text x="89.8" y="139.4">VCC12</text>
<text x="118.3" y="139.4">PLDO4</text>
<text x="118.3" y="146.5">PLDO5</text>
<text x="89.8" y="157.2">VCC13</text>
<text x="118.2" y="157.2">NLDO1</text>
<text x="118.2" y="164.3">NLDO2</text>
<text x="118.2" y="171.4">NLDO3</text>
<text x="89.8" y="178.5">VCC14</text>
<text x="118.2" y="178.5">NLDO4</text>
<text x="118.2" y="185.6">NLDO5</text>
</g>
<g font-size="1.6" fill="#f00">
<text x="170.7" y="29">PMIC_SPI_CS</text>
<text x="189.2" y="29">[10]</text>
<text x="170.7" y="32.4">PMIC_SPI_MOSI</text>
<text x="189.2" y="32.4">[10]</text>
<text x="170.7" y="39.5">PMIC_PWR_CTRL3</text>
<text x="170.7" y="36.1">PMIC_SPI_CLK</text>
<text x="189.2" y="39.5">[10]</text>
<text x="189.2" y="36.1">[10]</text>
<text x="170.7" y="43.2">PMIC_PWR_CTRL2</text>
<text x="170.7" y="46.8">PMIC_PWR_CTRL1</text>
<text x="189.2" y="43.2">[10]</text>
<text x="189.2" y="46.8">[10]</text>
<text x="170.7" y="55.5">PMIC_EXT_EN</text>
<text x="170.7" y="59.1">PMIC_INT</text>
<text x="188.6" y="55.5">[5,6]</text>
<text x="189.2" y="59.1">[10]</text>
<text x="211.9" y="59.9">PMIC_INT</text>
<text x="85.7" y="61.7">PMIC_VDC</text>
<text x="170.7" y="62.8">PMIC_RESET</text>
<text x="186.9" y="62.8">[10,41]</text>
<text x="211.9" y="63.5">PMIC_RESET</text>
<text x="211.9" y="67">PMIC_SPI_CS</text>
<text x="92.5" y="83.9">PWRON_KEY</text>
<text x="106.7" y="83.9">[41]</text>
</g>
<g font-size="1.2" fill="#00f">
<text x="112.9" y="35.2" transform="rotate(90 112.9 35.2)">300mA</text>
<text x="114.2" y="35.2" transform="rotate(90 114.2 35.2)">PLDO6</text>
<text x="113.5" y="61.2" transform="rotate(90 113.5 61.2)">45K</text>
</g>
</svg>
